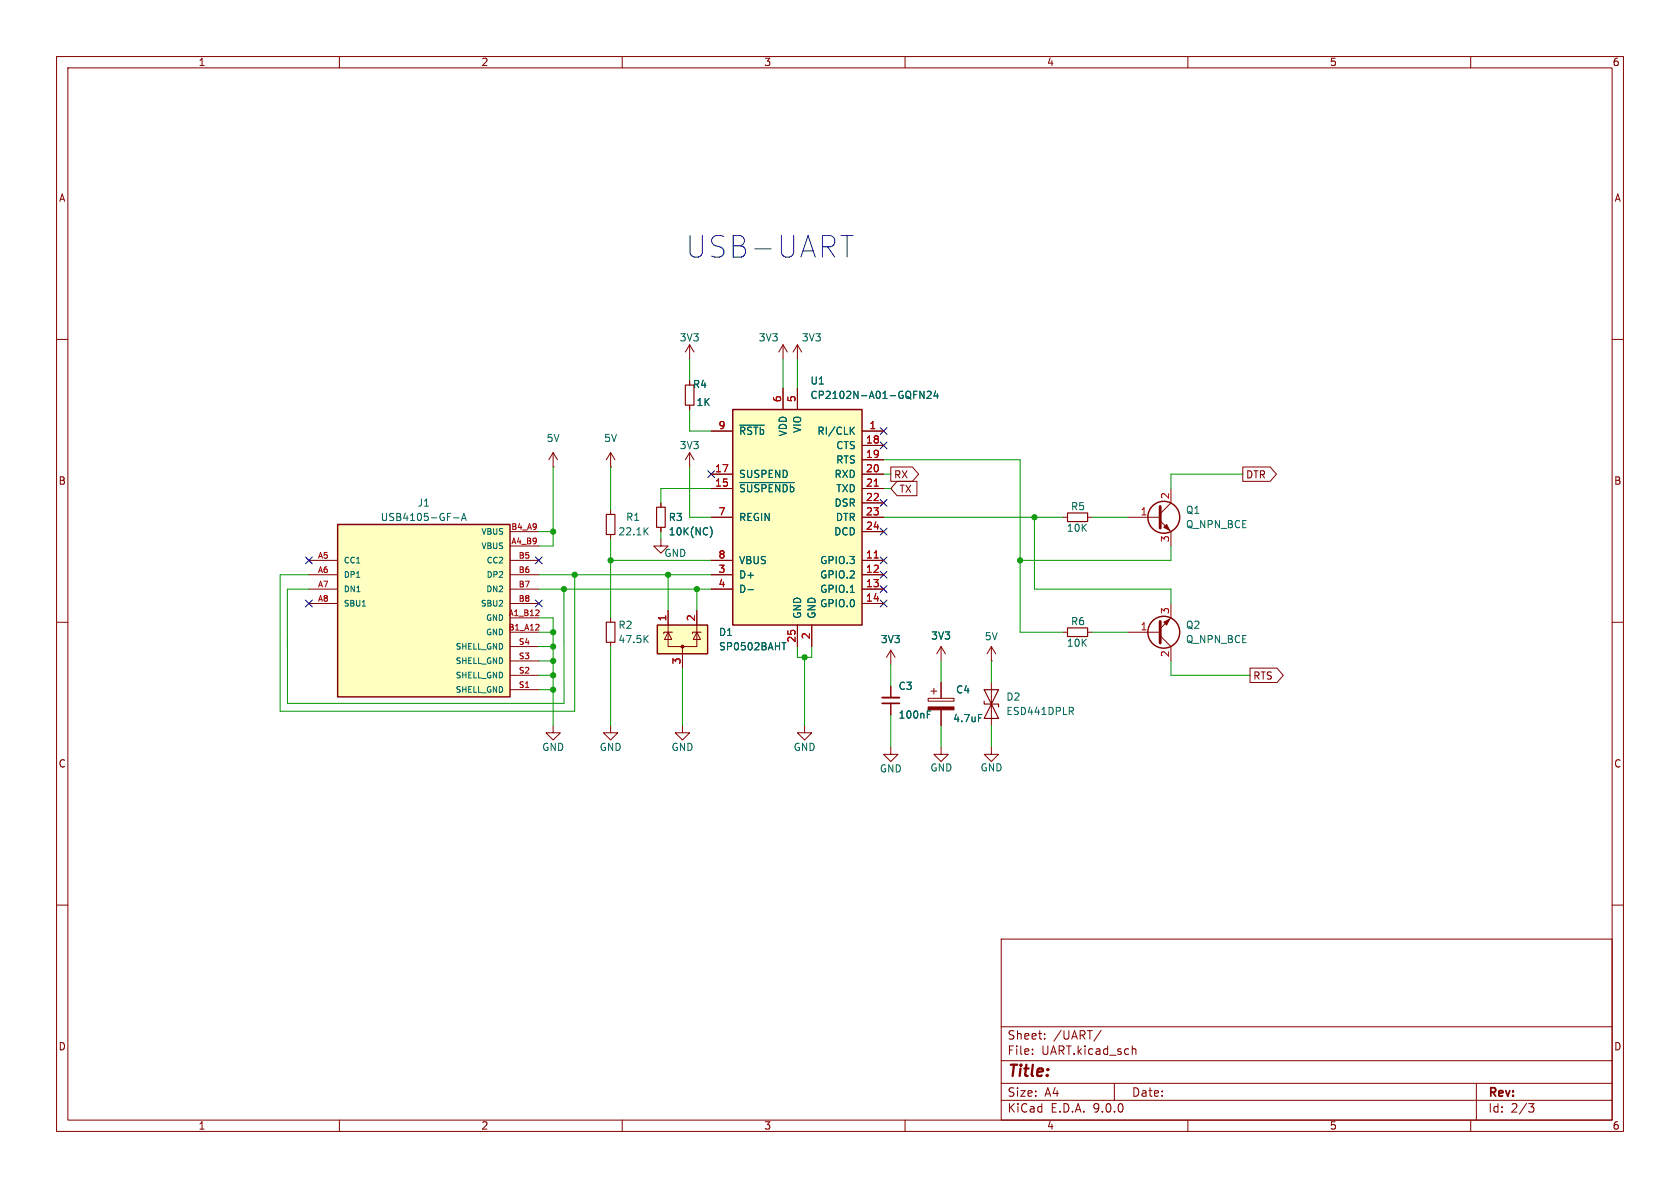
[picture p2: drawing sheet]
<svg xmlns="http://www.w3.org/2000/svg" width="297mm" height="210mm" viewBox="0 0 297 210" stroke-linecap="round" stroke-linejoin="round" font-family="sans-serif">
<g fill="none" stroke="#840000" stroke-width=".18">
<path d="M10 10h277v190h-277zM12 12h273v186h-273zM60 10v2M110 10v2M160 10v2M210 10v2M260 10v2M10 60h2M121.9 61l-.7 1.2M121.9 61l.8 1.2M121.9 61v2.5M138.4 61l-.7 1.2"/>
<path d="M138.4 61l.8 1.2M138.4 61v2.5M141 61l-.8 1.2M141 61l.7 1.2M141 61v2.5M285 60h2M116.8 88.9v.8M116.8 93.2v.8M10 110h2M188 111.8h.7M192.3 111.8h.7M285 110h2"/>
<path d="M120.6 128.3v1.2h-1.2l1.2 1.3 1.3-1.3h-1.3M10 160h2M177 166h108v32h-108zM285 160h2M60 198v2M110 198v2M160 198v2M177 194.5h108M177 191.5h108M177 187.5h108M177 181.5h108M182.5 186.3v.1"/>
<path d="M182.5 185.5v.1M184.7 183.6v.1M184.7 182.8v.1M194.7 182.1l-1.3 2M197 191.5v3M200.2 185.5l.2-.1 .3 .1 .1 .9M210 198v2M260 198v2M261 191.5v6.5M270.2 195.1h1l-.5 .6 .4 .1 .1 .5-.3 .3h-.4"/>
</g>
<path d="M116.1 89.7h1.5v3.5h-1.5zM188.7 111h3.6v1.5h-3.6z" fill="none" stroke="#840000" stroke-width=".2"/>
<path d="M125.5 93.1a1.46 1.46 0 0 1 0 1.9" fill="none" stroke="#006464" stroke-width=".18"/>
<path d="M129.5 72.4h22.9v38.1h-22.9z" fill="#ffffc2"/>
<g fill="none" stroke="#840000" stroke-width=".25">
<path d="M129.5 72.4h22.9v38.1h-22.9z"/>
<circle cx="205.7" cy="111.8" r="2.82"/>
</g>
<g fill="none" stroke="#840000" stroke-width=".18">
<path d="M125.7 76.2h3.8M138.4 68.6v3.8M141 68.6v3.8M152.4 76.2h3.8M152.4 78.7h3.8M107.9 82.6h.1M107.9 80l-.7 1.3M107.9 80l.8 1.3M107.9 80v2.6M125.7 83.8h3.8M125.7 86.4h3.8M125.7 91.4h3.8"/>
<path d="M125.7 99.1h3.8M152.4 83.8h3.8M152.4 86.4h3.8M152.4 91.4h3.8M152.4 99.1h3.8M152.4 81.3h3.8M152.4 88.9h3.8M152.4 94h3.8M125.7 101.6h3.8M125.7 104.1h3.8M141 110.5v3.8M143.5 110.5v3.8"/>
<path d="M152.4 101.6h3.8M152.4 104.1h3.8M152.4 106.7h3.8M199.4 111.8h5.7M205.1 112.4l1.9 1.9v2.5M207 106.7v2.5l-1.9 1.9"/>
</g>
<path d="M130.8 75.2h4.3M150.5 76.1l.5 .7M151 75.5l-.7 .7M162.6 69.2l.8 1.2v-1.2M163.9 69.3l.5-.1 .2 .3-.8 .9h.8M165.4 69.1l-.3 .9h.8M165.7 69.6v.8M130.8 85.3h9.6M132.2 104.2h1" fill="none" stroke="#006464" stroke-width=".18"/>
<path d="M154.5 85.9h.8M154.5 98.6h.8" fill="none" stroke="#a90000" stroke-width=".18"/>
<path d="M205.1 109.9v3.8" fill="none" stroke="#840000" stroke-width=".51"/>
<path d="M205.7 110l1.1-.5-.6 1z" fill="#840000" stroke="#840000" stroke-width=".18"/>
<path d="M116.2 110.5h8.9v5.1h-8.9z" fill="#ffffc2"/>
<path d="M116.2 110.5h8.9v5.1h-8.9z" fill="none" stroke="#840000" stroke-width=".25"/>
<g fill="none" stroke="#840000" stroke-width=".18">
<path d="M97.8 82.6h.1M97.8 80l-.8 1.3M97.8 80l.8 1.3M97.8 80v2.6M107.9 109.2v.8M107.9 113.5v.8M118.1 111.8v2.5h5.1v-2.5M118.1 111.8l.6 1.2h-1.2zM118.1 108v3.8M118.9 111.8h-1.6v.2M120.6 114.3v3.8M123.2 111.8l.6 1.2h-1.2z"/>
<path d="M123.2 108v3.8M124 111.8h-1.6v.2M157.5 132.1v1.3h1.2l-1.2 1.2-1.3-1.2h1.3M166.4 132.1v1.3h1.2l-1.2 1.2-1.3-1.2h1.3M175.3 132.1v1.3h1.2l-1.2 1.2-1.3-1.2h1.3"/>
</g>
<circle cx="120.6" cy="114.3" r=".25" fill="#840000" stroke="#840000" stroke-width=".18"/>
<path d="M114 112.9l.6 .7M114.6 112.3l-.7 .8M138.2 113.6h.8" fill="none" stroke="#006464" stroke-width=".18"/>
<path d="M107.2 110h1.5v3.5h-1.5z" fill="none" stroke="#840000" stroke-width=".2"/>
<path d="M59.7 92.7h30.5v30.5h-30.5z" fill="#ffffc2"/>
<g fill="none" stroke="#840000" stroke-width=".25">
<path d="M59.7 92.7h30.5v30.5h-30.5z"/>
<circle cx="205.7" cy="91.4" r="2.82"/>
</g>
<g fill="none" stroke="#840000" stroke-width=".18">
<path d="M121.9 67.3v.8M121.9 71.6v.8M125.7 76.2h3.8M138.4 68.6v3.8M141 68.6v3.8M152.4 76.2h3.8M152.4 78.7h3.8M54.6 99.1h5.1M90.2 99.1h5M90.2 94h5M90.2 96.5h5M107.9 90.2v.7"/>
<path d="M107.9 94.5v.8M116.8 95.3v1.2h1.3l-1.3 1.3-1.2-1.3h1.2M116.8 88.9v.8M116.8 93.2v.8M121.9 80v2.6M121.9 80l-.7 1.3M121.9 80l.8 1.3M125.7 99.1h3.8M125.7 91.4h3.8M125.7 83.8h3.8M125.7 86.4h3.8M152.4 99.1h3.8"/>
<path d="M152.4 94h3.8M152.4 91.4h3.8M152.4 83.8h3.8M152.4 86.4h3.8M152.4 81.3h3.8M152.4 88.9h3.8M157.5 82.5h3.8l1.1 1.3-1.1 1.3h-3.8zM158.6 85.1h3.5v2.5h-3.5l-1.1-1.2zM188 91.4h.7M192.3 91.4h.7M199.4 91.4h5.7M205.1 92.1l1.9 1.9v2.5"/>
<path d="M207 86.4v2.5l-1.9 1.9M219.7 82.5h4.9l1.1 1.3-1.1 1.3h-4.9zM54.6 101.6h5.1M54.6 104.1h5.1M54.6 106.7h5.1M90.2 101.6h5M90.2 104.1h5M90.2 106.7h5M90.2 109.2h5M90.2 111.8h5M90.2 114.3h5M90.2 116.8h5"/>
<path d="M90.2 119.4h5M118.1 108v2.5M120.6 115.6v2.5M123.2 108v2.5M125.7 101.6h3.8M125.7 104.1h3.8M141 110.5v3.8M143.5 110.5v3.8M152.4 101.6h3.8M152.4 104.1h3.8M152.4 106.7h3.8M157.5 114.9v2.6"/>
<path d="M157.5 114.9l-.8 1.3M157.5 114.9l.7 1.3M166.4 114.3v2.5M166.4 114.3l-.8 1.3M166.4 114.3l.7 1.3M175.3 116.8h.1M175.3 114.3l-.8 1.3M175.3 114.3l.7 1.3M175.3 114.3v2.5M221 118.1h4.8l1.1 1.3-1.1 1.3h-4.8zM90.2 121.9h5M97.8 128.3v1.2h-1.3l1.3 1.3 1.3-1.3h-1.3"/>
<path d="M107.9 128.3v1.2h1.3l-1.3 1.3-1.2-1.3h1.2M142.2 128.3v1.2h1.3l-1.3 1.3-1.2-1.3h1.2M157.5 121.3v2M157.5 124.3v2.1M164.1 123.4h4.6v.6h-4.6zM164.6 122.2h1M165.1 121.7v1M166.4 120.7v2.7M166.4 125.5v2.8M175.3 120.7v7.6"/>
</g>
<g fill="none" stroke="#006464" stroke-width=".18">
<path d="M130.8 75.2h4.3M150.5 76.1l.5 .7M151 75.5l-.7 .7M162.6 69.2l.8 1.2v-1.2M163.9 69.3l.5-.1 .2 .3-.8 .9h.8M165.4 69.1l-.3 .9h.8M165.7 69.6v.8M80.2 91.5h1M81.6 92l.4-1.3 .4 1.3M81.7 91.7h.6M114 93.8l.6 .8M114.6 93.3l-.7 .7"/>
<path d="M125.5 93.1a1.46 1.46 0 0 1 0 1.9M130.8 85.3h9.6M64 107.1h.6M132.2 104.2h1M138.2 113.6h.8M163.9 126.3h.5M163.9 125.7h.6M173 126.3h.6M189.3 125.7l.5 .6M189.6 125.1l.2 .2-.2 .3"/>
</g>
<path d="M154.5 85.9h.8M154.5 98.6h.8M94.7 108.8h.6M94.7 111.4h.6M95.2 107.9v.4M95.2 110.5v.3" fill="none" stroke="#a90000" stroke-width=".18"/>
<path d="M121.2 68.1h1.5v3.5h-1.5zM107.2 90.9h1.5v3.6h-1.5zM188.7 90.7h3.6v1.5h-3.6zM174 124v.5h2.5v.5M174 121.9h2.5l-1.2 2.6zM175.3 124.5l1.2 2.5h-2.5z" fill="none" stroke="#840000" stroke-width=".2"/>
<path d="M156 124.3h3" fill="none" stroke="#840000" stroke-width=".3"/>
<path d="M156 123.3h3" fill="none" stroke="#840000" stroke-width=".33"/>
<g fill="#840000" stroke="#840000" stroke-width=".18">
<path d="M164.1 125h4.6v.5h-4.6z"/>
<path d="M205.7 93.2l.5-.5 .6 1z"/>
</g>
<path d="M205.1 89.5v3.8" fill="none" stroke="#840000" stroke-width=".51"/>
<g fill="none" stroke="#009600" stroke-width=".18">
<path d="M121.9 63.5v3.8M121.9 72.4v3.8h3.8M138.4 63.5v5.1M141 63.5v5.1M95.2 94h2.6M97.8 82.6v13.9h-2.6M107.9 82.6v7.6M107.9 95.3v13.9M107.9 99.1h17.8M116.8 94v1.3M121.9 82.6v8.8h3.8M125.7 86.4h-8.9v2.5"/>
<path d="M156.2 81.3h24.1v30.5h7.7M156.2 86.4h1.3M156.2 91.4h31.8M156.2 83.8h1.3M182.9 91.4v12.7h24.1v2.6M193 91.4h6.4M207 96.5v2.6h-26.7M219.7 83.8h-12.7v2.6M54.6 104.1h-3.8v20.2h48.9v-20.2M54.6 101.6h-5.1v24.1h52.1v-24.1M95.2 111.8h2.6M95.2 104.1h30.5"/>
<path d="M95.2 101.6h30.5M95.2 109.2h2.6v19.1M95.2 119.4h2.6M95.2 114.3h2.6M95.2 116.8h2.6M107.9 114.3v14M118.1 101.6v6.4M120.6 118.1v10.2M123.2 104.1v3.9M141 114.3v1.9h2.5v-1.9M142.2 116.2v12.1M157.5 117.5v3.8"/>
<path d="M166.4 116.8v3.9M175.3 116.8v3.9M193 111.8h6.4M207 116.8v2.6h14M95.2 121.9h2.6M157.5 126.4v5.7M166.4 128.3v3.8M175.3 128.3v3.8"/>
</g>
<g fill="none" stroke="#000084" stroke-width=".18">
<path d="M155.6 75.6l1.2 1.2M155.6 78.1l1.2 1.2M156.8 75.6l-1.2 1.2M156.8 78.1l-1.2 1.2M54 98.5l1.2 1.2M55.2 98.5l-1.2 1.2M94.6 98.5l1.3 1.2M95.9 98.5l-1.3 1.2M125.1 83.2l1.2 1.2M126.3 83.2l-1.2 1.2M155.6 88.3l1.2 1.2M155.6 98.5l1.2 1.2"/>
<path d="M155.6 93.4l1.2 1.2M156.8 88.3l-1.2 1.2M156.8 98.5l-1.2 1.2M156.8 93.4l-1.2 1.2M54 106.1l1.2 1.2M55.2 106.1l-1.2 1.2M94.6 106.1l1.3 1.2M95.9 106.1l-1.3 1.2M155.6 103.5l1.2 1.2M155.6 101l1.2 1.2M155.6 106.1l1.2 1.2M156.8 103.5l-1.2 1.2"/>
<path d="M156.8 101l-1.2 1.2M156.8 106.1l-1.2 1.2"/>
</g>
<path d="M148.7 41.6h2.1" fill="none" stroke="#0000c2" stroke-width=".18"/>
<g fill="#009600" stroke="#009600" stroke-width=".18">
<circle cx="180.3" cy="99.1" r=".46"/>
<circle cx="123.2" cy="104.1" r=".46"/>
<circle cx="142.2" cy="116.2" r=".46"/>
<circle cx="118.1" cy="101.6" r=".46"/>
<circle cx="107.9" cy="99.1" r=".46"/>
<circle cx="97.8" cy="121.9" r=".46"/>
<circle cx="97.8" cy="119.4" r=".46"/>
<circle cx="97.8" cy="111.8" r=".46"/>
<circle cx="97.8" cy="116.8" r=".46"/>
<circle cx="97.8" cy="114.3" r=".46"/>
<circle cx="99.7" cy="104.1" r=".46"/>
<circle cx="97.8" cy="94" r=".46"/>
<circle cx="101.6" cy="101.6" r=".46"/>
<circle cx="182.9" cy="91.4" r=".46"/>
</g>
<text font-size="5.3" fill="#0000c2" x="121.2" y="45.8">USB-UART</text>
<text font-size="2.8" fill="#840000" x="178" y="190.9">Title:</text>
<g font-size="2.1" fill="#840000">
<text x="178" y="184">Sheet:</text>
<text x="186.2" y="184">/UART/</text>
<text x="178" y="186.7">File:</text>
<text x="184.1" y="186.7">UART.kicad_sch</text>
<text x="178" y="196.9">KiCad</text>
<text x="178" y="194.1">Size:</text>
<text x="184.7" y="194.1">A4</text>
<text x="185.7" y="196.9">E.D.A.</text>
<text x="193.3" y="196.9">9.0.0</text>
<text x="200" y="194.1">Date:</text>
<text x="263" y="194.3">Rev:</text>
<text x="263" y="196.9">Id:</text>
<text x="267.1" y="196.9">2/3</text>
</g>
<g font-size="1.8" fill="#840000">
<text x="35" y="11.9">1</text>
<text x="85" y="11.9">2</text>
<text x="135" y="11.9">3</text>
<text x="185" y="11.9">4</text>
<text x="235" y="11.9">5</text>
<text x="285" y="11.9">6</text>
<text x="10.3" y="35.9">A</text>
<text x="285.3" y="35.9">A</text>
<text x="10.3" y="85.9">B</text>
<text x="158" y="84.8">RX</text>
<text x="158.9" y="87.3">TX</text>
<text x="220.2" y="84.8">DTR</text>
<text x="285.3" y="85.9">B</text>
<text x="221.5" y="120.3">RTS</text>
<text x="10.3" y="135.9">C</text>
<text x="285.3" y="135.9">C</text>
<text x="10.3" y="185.9">D</text>
<text x="285.3" y="185.9">D</text>
<text x="35" y="199.9">1</text>
<text x="85" y="199.9">2</text>
<text x="135" y="199.9">3</text>
<text x="185" y="199.9">4</text>
<text x="235" y="199.9">5</text>
<text x="285" y="199.9">6</text>
</g>
<g font-size="1.8" fill="#006464">
<text x="120.1" y="60.6">3V3</text>
<text x="134" y="60.6">3V3</text>
<text x="141.7" y="60.6">3V3</text>
<text x="122.4" y="68.8">R4</text>
<text x="123" y="72">1K</text>
<text x="143.2" y="70.7">CP2102N-A01-GQFN24</text>
<text x="143.2" y="68.2">U1</text>
<text x="130.6" y="77.1">~{RSTb}</text>
<text x="139.3" y="77.2" transform="rotate(-90 139.3 77.2)">VDD</text>
<text x="141.8" y="76.6" transform="rotate(-90 141.8 76.6)">VIO</text>
<text x="144.4" y="77.1">RI/CLK</text>
<text x="96.5" y="78.3">5V</text>
<text x="106.7" y="78.3">5V</text>
<text x="120.1" y="79.6">3V3</text>
<text x="147.7" y="79.6">CTS</text>
<text x="147.7" y="82.1">RTS</text>
<text x="73.7" y="89.8">J1</text>
<text x="130.6" y="84.7">SUSPEND</text>
<text x="130.6" y="87.2">~{SUSPENDb}</text>
<text x="147.4" y="84.7">RXD</text>
<text x="147.4" y="89.8">DSR</text>
<text x="147.7" y="87.2">TXD</text>
<text x="67.2" y="92.3">USB4105-GF-A</text>
<text x="109.2" y="94.8">22.1K</text>
<text x="110.6" y="92.3">R1</text>
<text x="118.1" y="92.3">R3</text>
<text x="118.1" y="94.8">10K(NC)</text>
<text x="130.6" y="92.3">REGIN</text>
<text x="147.4" y="94.8">DCD</text>
<text x="147.7" y="92.3">DTR</text>
<text x="188.5" y="94.2">10K</text>
<text x="189.2" y="90.4">R5</text>
<text x="209.6" y="93.6">Q_NPN_BCE</text>
<text x="209.6" y="91">Q1</text>
<text x="117.3" y="98.7">GND</text>
<text x="130.6" y="99.9">VBUS</text>
<text x="144.9" y="99.9">GPIO.3</text>
<text x="130.6" y="102.5">D+</text>
<text x="130.6" y="105">D-</text>
<text x="144.9" y="102.5">GPIO.2</text>
<text x="144.9" y="105">GPIO.1</text>
<text x="144.9" y="107.5">GPIO.0</text>
<text x="109.2" y="111.4">R2</text>
<text x="109.2" y="113.9">47.5K</text>
<text x="127" y="112.6">D1</text>
<text x="141.8" y="109.5" transform="rotate(-90 141.8 109.5)">GND</text>
<text x="144.4" y="109.5" transform="rotate(-90 144.4 109.5)">GND</text>
<text x="155.6" y="113.9">3V3</text>
<text x="164.5" y="113.3">3V3</text>
<text x="174" y="113.4">5V</text>
<text x="189.2" y="110.7">R6</text>
<text x="209.6" y="113.9">Q_NPN_BCE</text>
<text x="209.6" y="111.4">Q2</text>
<text x="127" y="115.2">SP0502BAHT</text>
<text x="188.5" y="114.5">10K</text>
<text x="158.8" y="122.1">C3</text>
<text x="168.9" y="122.8">C4</text>
<text x="177.8" y="124.1">D2</text>
<text x="158.8" y="127.2">100nF</text>
<text x="168.4" y="127.9">4.7uF</text>
<text x="177.8" y="126.6">ESD441DPLR</text>
<text x="95.8" y="132.9">GND</text>
<text x="105.9" y="132.9">GND</text>
<text x="118.6" y="132.9">GND</text>
<text x="140.2" y="132.9">GND</text>
<text x="155.4" y="136.8">GND</text>
<text x="164.4" y="136.6">GND</text>
<text x="173.2" y="136.6">GND</text>
</g>
<g font-size="1.8" fill="#a90000">
<text x="138.2" y="71.2" transform="rotate(-90 138.2 71.2)">6</text>
<text x="140.7" y="71.2" transform="rotate(-90 140.7 71.2)">5</text>
<text x="126.9" y="75.9">9</text>
<text x="153.6" y="75.9">1</text>
<text x="126.3" y="83.6">17</text>
<text x="153" y="78.5">18</text>
<text x="153" y="81">19</text>
<text x="153" y="83.6">20</text>
<text x="126.3" y="86.1">15</text>
<text x="153" y="86.1">21</text>
<text x="153" y="88.6">22</text>
<text x="206.8" y="88.3" transform="rotate(-90 206.8 88.3)">2</text>
<text x="126.9" y="91.2">7</text>
<text x="153" y="91.2">23</text>
<text x="153" y="93.7">24</text>
<text x="201.5" y="91.2">1</text>
<text x="206.8" y="96" transform="rotate(-90 206.8 96)">3</text>
<text x="126.9" y="98.8">8</text>
<text x="126.9" y="101.3">3</text>
<text x="153" y="98.8">11</text>
<text x="153" y="101.3">12</text>
<text x="126.9" y="103.9">4</text>
<text x="153" y="103.9">13</text>
<text x="153" y="106.4">14</text>
<text x="117.9" y="109.9" transform="rotate(-90 117.9 109.9)">1</text>
<text x="122.9" y="109.9" transform="rotate(-90 122.9 109.9)">2</text>
<text x="140.7" y="113.7" transform="rotate(-90 140.7 113.7)">25</text>
<text x="143.3" y="113.1" transform="rotate(-90 143.3 113.1)">2</text>
<text x="201.5" y="111.5">1</text>
<text x="206.8" y="108.7" transform="rotate(-90 206.8 108.7)">3</text>
<text x="120.4" y="117.5" transform="rotate(-90 120.4 117.5)">3</text>
<text x="206.8" y="116.3" transform="rotate(-90 206.8 116.3)">2</text>
</g>
<g font-size="1.4" fill="#006464">
<text x="85" y="94.7">VBUS</text>
<text x="60.7" y="99.8">CC1</text>
<text x="85" y="97.3">VBUS</text>
<text x="85.9" y="99.8">CC2</text>
<text x="60.7" y="102.3">DP1</text>
<text x="60.7" y="104.9">DN1</text>
<text x="60.7" y="107.4">SBU1</text>
<text x="84.9" y="107.4">SBU2</text>
<text x="85.9" y="104.9">DN2</text>
<text x="85.9" y="102.3">DP2</text>
<text x="85.8" y="110">GND</text>
<text x="85.8" y="112.5">GND</text>
<text x="80.4" y="115">SHELL_GND</text>
<text x="80.4" y="117.6">SHELL_GND</text>
<text x="80.4" y="120.1">SHELL_GND</text>
<text x="80.4" y="122.7">SHELL_GND</text>
</g>
<g font-size="1.4" fill="#a90000">
<text x="90.3" y="93.7">B4_A9</text>
<text x="56.1" y="98.8">A5</text>
<text x="56.1" y="101.3">A6</text>
<text x="90.3" y="96.3">A4_B9</text>
<text x="91.6" y="98.8">B5</text>
<text x="91.6" y="101.3">B6</text>
<text x="56.1" y="103.9">A7</text>
<text x="56.1" y="106.4">A8</text>
<text x="91.6" y="103.9">B7</text>
<text x="91.6" y="106.4">B8</text>
<text x="89.8" y="109">A1_B12</text>
<text x="89.8" y="111.5">B1_A12</text>
<text x="91.6" y="114">S4</text>
<text x="91.6" y="116.6">S3</text>
<text x="91.6" y="119.1">S2</text>
<text x="91.6" y="121.7">S1</text>
</g>
</svg>
